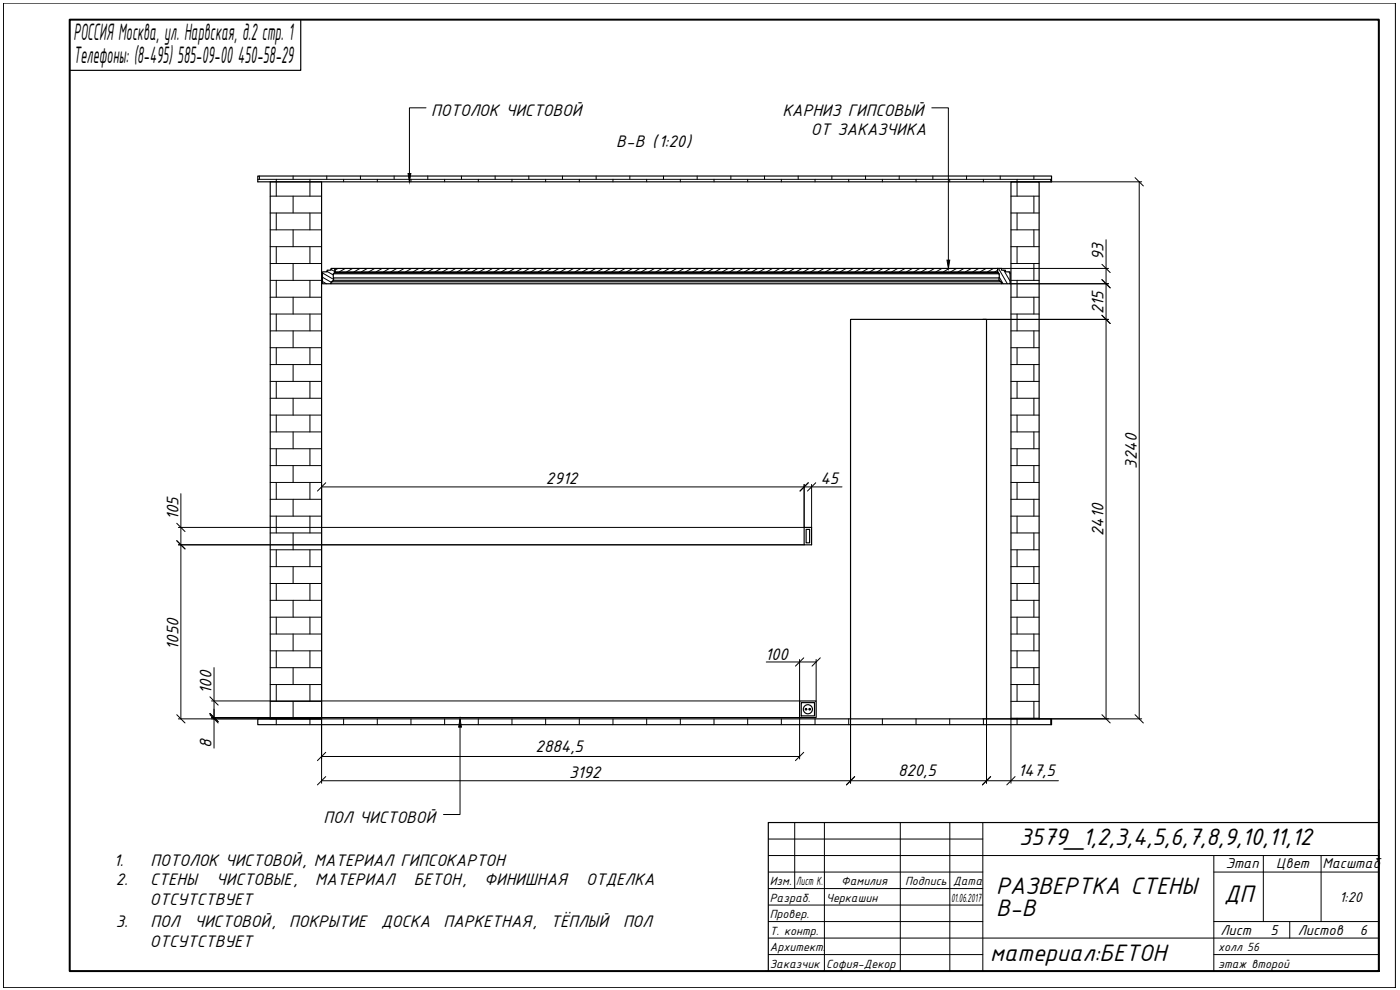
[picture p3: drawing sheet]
<svg xmlns="http://www.w3.org/2000/svg" width="420mm" height="297mm" viewBox="0 0 420 297" stroke-linecap="round" stroke-linejoin="round" font-family="sans-serif">
<g fill="none" stroke="#000" stroke-width=".35">
<path d="M77.4 52.8h238.2v1.8h-238.2zM81.1 54.6h15.4v161.1h-15.4zM303.4 54.6h8.5v161.1h-8.5zM99.3 85.1h201.3M99.6 84.6h200.7M100.1 83.4h199.7M100.1 84.1h199.7M100.2 82.1h-.2l.1 2-.4 .4M100.2 82.1h199.5M100.4 81.7v.2M100.4 81.9h199.1M100.4 81.7h199.1"/>
<path d="M100.4 81.9l-.2 .2M100.5 81.6v-1.1h-1.2v.6h-1.1v.5h-1.4v3.5h2.5v-.5h.3M100.5 80.5h198.9v1.1h-198.9zM100.5 81.6l-.1 .1M299.5 81.7v.2M299.5 81.7l-.1-1.2h1.2v.6h1.2v.5h1.3v3.5h-2.5v-.5h-.3M299.5 81.9l.2 .2M299.7 82.1h.2l-.1 2 .5 .4M241.3 158.2h2.3v5.3h-2.3zM241.9 158.8h1.1v4.1h-1.1zM77.4 215.7h238.2v1.7h-238.2zM240 210.3h4.9v5h-4.9z"/>
<path d="M240.5 210.8h3.9v4h-3.9zM255.3 215.7v-119.9h40.8v119.9"/>
<circle cx="241.9" cy="212.8" r=".23"/>
<circle cx="242.5" cy="212.8" r="1.37"/>
<circle cx="243" cy="212.8" r=".23"/>
</g>
<g fill="none" stroke="#000" stroke-width=".3">
<path d="M1 .9h417.8v295.4h-417.8zM413.8 236.7v54.7h-184M230.6 246.8h64.4v44.6M230.6 256.7h183.2M230.6 251.7h64.4M238.5 246.8v19.8M247.4 246.8v44.6M270.2 246.8v44.6M285.1 246.8v44.6M364.3 256.7v34.7M379.1 256.7v19.8M396.5 256.7v19.8"/>
<path d="M230.6 276.5h64.4M230.6 271.6h64.4M230.6 266.6h64.4M230.6 261.7h64.4M364.3 276.5h49.5M364.3 261.7h49.5M387.1 276.5v5M230.6 286.4h64.4M230.6 281.5h183.2M364.3 286.4h49.5"/>
</g>
<path d="M20.9 5.9h392.9v285.5h-392.9z" fill="none" stroke="#000" stroke-width=".6"/>
<path d="M90.3 5.9v15.2h-69.4M413.8 246.8h-183.2v44.6" fill="none" stroke="#000" stroke-width=".35"/>
<g fill="none" stroke="#000" stroke-width=".3">
<path d="M77.4 53.8h238.2M77.9 52.8v1M81.1 58.9h15.4M82.9 53.8v5.1M88 52.8v1M88 58.9v5M93 53.8v5.1M98.1 52.8v1M103.1 53.8v.8M108.2 52.8v1M113.2 53.8v.8M118.3 52.8v1"/>
<path d="M123.3 53.8v.8M128.4 52.8v1M133.4 53.8v.8M138.5 52.8v1M143.5 53.8v.8M148.6 52.8v1M153.7 53.8v.8M158.7 52.8v1M163.8 53.8v.8M168.8 52.8v1M173.9 53.8v.8M178.9 52.8v1"/>
<path d="M184 53.8v.8M189 52.8v1M194.1 53.8v.8M199.1 52.8v1M204.2 53.8v.8M209.2 52.8v1M214.3 53.8v.8M219.3 52.8v1M224.4 53.8v.8M229.4 52.8v1M234.5 53.8v.8M239.5 52.8v1"/>
<path d="M244.6 53.8v.8M249.7 52.8v1M254.7 53.8v.8M259.8 52.8v1M264.8 53.8v.8M269.9 52.8v1M274.9 53.8v.8M280 52.8v1M285 53.8v.8M290.1 52.8v1M295.1 53.8v.8M300.2 52.8v1"/>
<path d="M303.4 58.9h8.5M305.2 53.8v5.1M310.3 52.8v1M310.3 58.9v5M315.3 53.8v.8M81.1 63.9h15.4M81.1 69h15.4M81.1 74h15.4M81.1 79.1h15.4M82.9 63.9v5.1M82.9 74v5.1M88 69v5"/>
<path d="M88 79.1v5M93 63.9v5.1M93 74v5.1M303.4 63.9h8.5M303.4 69h8.5M303.4 74h8.5M303.4 79.1h8.5M305.2 63.9v5.1M305.2 74v5.1M310.3 69v5M310.3 79.1v5M81.1 84.1h15.4"/>
<path d="M81.1 89.2h15.4M81.1 94.2h15.4M81.1 99.3h15.4M82.9 84.1v5.1M82.9 94.2v5.1M88 89.2v5M88 99.3v5M93 84.1v5.1M93 94.2v5.1M96.8 81.9l3.3 1.9M96.8 83.2l2.5 1.5M96.8 84.5l1.2 .6"/>
<path d="M98.2 81.4l1.8 1.1M99.3 80.8l1.2 .7M101.4 80.5l-.9 .5M103.6 80.5l-1.8 1.1M105.8 80.5l-1.8 1.1M108 80.5l-1.8 1.1M110.3 80.5l-1.9 1.1M112.5 80.5l-1.8 1.1M114.7 80.5l-1.8 1.1M116.9 80.5l-1.8 1.1M119.1 80.5l-1.8 1.1M121.3 80.5l-1.8 1.1"/>
<path d="M123.5 80.5l-1.8 1.1M125.7 80.5l-1.8 1.1M127.9 80.5l-1.8 1.1M130.2 80.5l-1.9 1.1M132.4 80.5l-1.9 1.1M134.6 80.5l-1.8 1.1M136.8 80.5l-1.8 1.1M139 80.5l-1.8 1.1M141.2 80.5l-1.8 1.1M143.4 80.5l-1.8 1.1M145.6 80.5l-1.8 1.1M147.8 80.5l-1.8 1.1"/>
<path d="M150 80.5l-1.8 1.1M152.3 80.5l-1.9 1.1M154.5 80.5l-1.8 1.1M156.7 80.5l-1.8 1.1M158.9 80.5l-1.8 1.1M161.1 80.5l-1.8 1.1M163.3 80.5l-1.8 1.1M165.5 80.5l-1.8 1.1M167.7 80.5l-1.8 1.1M169.9 80.5l-1.8 1.1M172.2 80.5l-1.9 1.1M174.4 80.5l-1.9 1.1"/>
<path d="M176.6 80.5l-1.8 1.1M178.8 80.5l-1.8 1.1M181 80.5l-1.8 1.1M183.2 80.5l-1.8 1.1M185.4 80.5l-1.8 1.1M187.6 80.5l-1.8 1.1M189.8 80.5l-1.8 1.1M192 80.5l-1.8 1.1M194.3 80.5l-1.9 1.1M196.5 80.5l-1.8 1.1M198.7 80.5l-1.8 1.1M200.9 80.5l-1.8 1.1"/>
<path d="M203.1 80.5l-1.8 1.1M205.3 80.5l-1.8 1.1M207.5 80.5l-1.8 1.1M209.7 80.5l-1.8 1.1M211.9 80.5l-1.8 1.1M214.2 80.5l-1.9 1.1M216.4 80.5l-1.9 1.1M218.6 80.5l-1.8 1.1M220.8 80.5l-1.8 1.1M223 80.5l-1.8 1.1M225.2 80.5l-1.8 1.1M227.4 80.5l-1.8 1.1"/>
<path d="M229.6 80.5l-1.8 1.1M231.8 80.5l-1.8 1.1M234 80.5l-1.8 1.1M236.3 80.5l-1.9 1.1M238.5 80.5l-1.8 1.1M240.7 80.5l-1.8 1.1M242.9 80.5l-1.8 1.1M245.1 80.5l-1.8 1.1M247.3 80.5l-1.8 1.1M249.5 80.5l-1.8 1.1M251.7 80.5l-1.8 1.1M253.9 80.5l-1.8 1.1"/>
<path d="M256.2 80.5l-1.9 1.1M258.4 80.5l-1.8 1.1M260.6 80.5l-1.8 1.1M262.8 80.5l-1.8 1.1M265 80.5l-1.8 1.1M267.2 80.5l-1.8 1.1M269.4 80.5l-1.8 1.1M271.6 80.5l-1.8 1.1M273.8 80.5l-1.8 1.1M276 80.5l-1.8 1.1M278.3 80.5l-1.9 1.1M280.5 80.5l-1.8 1.1"/>
<path d="M282.7 80.5l-1.8 1.1M284.9 80.5l-1.8 1.1M287.1 80.5l-1.8 1.1M289.3 80.5l-1.8 1.1M291.5 80.5l-1.8 1.1M293.7 80.5l-1.8 1.1M295.9 80.5l-1.8 1.1M298.2 80.5l-1.9 1.1M299.4 81.1l-.8 .5M299.7 80.5l2.6 4.6M299.9 83.1l1.1 2M301.2 81.1l1.9 3.3"/>
<path d="M302.8 81.6l.3 .6M303.4 84.1h8.5M303.4 89.2h8.5M303.4 94.2h8.5M303.4 99.3h8.5M305.2 84.1v5.1M305.2 94.2v5.1M310.3 89.2v5M310.3 99.3v5M81.1 104.3h15.4M81.1 109.4h15.4M81.1 114.4h15.4"/>
<path d="M81.1 119.5h15.4M82.9 104.3v5.1M82.9 114.4v5.1M88 109.4v5M88 119.5v5M93 104.3v5.1M93 114.4v5.1M303.4 104.3h8.5M303.4 109.4h8.5M303.4 114.4h8.5M303.4 119.5h8.5M305.2 104.3v5.1"/>
<path d="M305.2 114.4v5.1M310.3 109.4v5M310.3 119.5v5M81.1 124.5h15.4M81.1 129.6h15.4M81.1 134.6h15.4M81.1 139.7h15.4M82.9 124.5v5.1M82.9 134.6v5.1M88 129.6v5M88 139.7v5.1M93 124.5v5.1"/>
<path d="M93 134.6v5.1M303.4 124.5h8.5M303.4 129.6h8.5M303.4 134.6h8.5M303.4 139.7h8.5M305.2 124.5v5.1M305.2 134.6v5.1M310.3 129.6v5M310.3 139.7v5.1M81.1 144.8h15.4M81.1 149.8h15.4M81.1 154.9h15.4"/>
<path d="M81.1 159.9h15.4M82.9 144.8v5M82.9 154.9v5M88 149.8v5.1M88 159.9v5.1M93 144.8v5M93 154.9v5M303.4 144.8h8.5M303.4 149.8h8.5M303.4 154.9h8.5M303.4 159.9h8.5M305.2 144.8v5"/>
<path d="M305.2 154.9v5M310.3 149.8v5.1M310.3 159.9v5.1M81.1 165h15.4M81.1 170h15.4M81.1 175.1h15.4M82.9 165v5M82.9 175.1v5M88 170v5.1M93 165v5M93 175.1v5M303.4 165h8.5"/>
<path d="M303.4 170h8.5M303.4 175.1h8.5M305.2 165v5M305.2 175.1v5M310.3 170v5.1M81.1 180.1h15.4M81.1 185.2h15.4M81.1 190.2h15.4M81.1 195.3h15.4M82.9 185.2v5M82.9 195.3v5M88 180.1v5.1"/>
<path d="M88 190.2v5.1M93 185.2v5M93 195.3v5M303.4 180.1h8.5M303.4 185.2h8.5M303.4 190.2h8.5M303.4 195.3h8.5M305.2 185.2v5M305.2 195.3v5M310.3 180.1v5.1M310.3 190.2v5.1M81.1 200.3h15.4"/>
<path d="M81.1 205.4h15.4M81.1 210.4h15.4M81.1 215.5h15.4M82.9 205.4v5M82.9 215.5v1.9M88 200.3v5.1M88 210.4v5.1M93 205.4v5M93 215.5v1.9M103.1 215.7v1.7M113.2 215.7v1.7M123.3 215.7v1.7"/>
<path d="M133.4 215.7v1.7M143.5 215.7v1.7M153.7 215.7v1.7M163.8 215.7v1.7M173.9 215.7v1.7M184 215.7v1.7M194.1 215.7v1.7M204.2 215.7v1.7M214.3 215.7v1.7M224.4 215.7v1.7M234.5 215.7v1.7M244.6 215.7v1.7"/>
<path d="M254.7 215.7v1.7M264.8 215.7v1.7M274.9 215.7v1.7M285 215.7v1.7M295.1 215.7v1.7M303.4 200.3h8.5M303.4 205.4h8.5M303.4 210.4h8.5M303.4 215.5h8.5M305.2 205.4v5M305.2 215.5v1.9M310.3 200.3v5.1"/>
<path d="M310.3 210.4v5.1M315.3 215.7v1.7"/>
</g>
<path d="M122.5 52.1h.8l-.4 2.5zM284.2 78.1h.8l-.4 2.4zM138.1 215.7l.4 2.5h-.9z" fill="#000" stroke="#000" stroke-width=".3"/>
<g fill="none" stroke="#000" stroke-width=".3">
<path d="M127.8 32.4h-4.9v19.7M279.6 32.4h5v45.7M303.4 54.6h39.2M341.9 54.6v161.1M331.9 71.9v143.8M294.9 95.8h37.8M299.4 80.5h33.3M303.1 85.1h29.6M54.3 148.1v67.6M96.5 146.1h156.2M96.5 145.3v89.7M241.3 145.3v12.9h-187.8"/>
<path d="M243.6 145.3v12.9M53.5 163.5h187.8M230 198.6h14.9M240 197.9v12.4h-176.5M244.9 197.9v12.4M53.5 215.7h43M63.5 215.3h176.5v12.4M64.2 212.8v11.7M64.2 200.3v15M138.1 218.2v26.2h-5M255.3 215.7v19.3M294.9 215.7h47.7"/>
<path d="M296.1 215.7v19.3M303.4 215.7v19.3M96.5 234.3h221.1M96.5 227h143.5"/>
</g>
<g fill="none" stroke="#000" stroke-width=".3">
<path d="M340.6 53.3l2.5 2.5M330.7 79.3l2.5 2.5M330.7 94.6l2.5 2.5M330.7 83.9l2.5 2.5M53 157l2.5 2.5M97.8 144.8l-2.5 2.5M242.6 144.8l-2.5 2.5M244.8 144.8l-2.5 2.5M53 162.2l2.5 2.5M241.2 197.4l-2.5 2.5M246.2 197.4l-2.5 2.5M53 214.4l2.5 2.5"/>
<path d="M63 214l2.5 2.5M63 214.4l2.5 2.5M63 209.1l2.5 2.5M330.7 214.4l2.5 2.5M340.6 214.4l2.5 2.5M97.8 233l-2.5 2.5M97.8 225.7l-2.5 2.5M241.2 225.7l-2.5 2.5M256.5 233l-2.5 2.5M297.3 233l-2.5 2.5M304.6 233l-2.4 2.5"/>
</g>
<g font-size="7.7">
<text x="22.1" y="12.1">РОССИЯ Москва, ул. Нарвская, д.2 стр. 1</text>
<text x="22.1" y="18.9">Телефоны: (8-495) 585-09-00 450-58-29</text>
<text x="305.9" y="253.6">3579_1,2,3,4,5,6,7,8,9,10,11,12</text>
<text x="299" y="268.3">РАЗВЕРТКА СТЕНЫ</text>
<text x="299" y="274.9">В-В</text>
<text x="367.3" y="270.5">ДП</text>
<text x="297.2" y="288.3">материал:БЕТОН</text>
</g>
<g font-size="5.4">
<text x="129.4" y="34.8">ПОТОЛОК ЧИСТОВОЙ</text>
<text x="234.8" y="34.8">КАРНИЗ ГИПСОВЫЙ</text>
<text x="243.4" y="40.6">ОТ ЗАКАЗЧИКА</text>
<text x="184.9" y="44.1">В-В (1:20)</text>
<text x="331.2" y="78.1" transform="rotate(-90 331.2 78.1)">93</text>
<text x="331.2" y="94.3" transform="rotate(-90 331.2 94.3)">215</text>
<text x="341.1" y="140.7" transform="rotate(-90 341.1 140.7)">3240</text>
<text x="163.8" y="145.3">2912</text>
<text x="246.2" y="145.3">45</text>
<text x="53.5" y="156.1" transform="rotate(-90 53.5 156.1)">105</text>
<text x="331.2" y="161" transform="rotate(-90 331.2 161)">2410</text>
<text x="53.5" y="194.9" transform="rotate(-90 53.5 194.9)">1050</text>
<text x="229.6" y="197.9">100</text>
<text x="63.5" y="208.1" transform="rotate(-90 63.5 208.1)">100</text>
<text x="63.5" y="224.3" transform="rotate(-90 63.5 224.3)">8</text>
<text x="160.7" y="225.5">2884,5</text>
<text x="170.8" y="233.5">3192</text>
<text x="269.5" y="232.8">820,5</text>
<text x="305.6" y="232.8">147,5</text>
<text x="97.1" y="246.8">ПОЛ ЧИСТОВОЙ</text>
<text x="34.1" y="259.8">1.</text>
<text x="45.2" y="259.8">ПОТОЛОК ЧИСТОВОЙ, МАТЕРИАЛ ГИПСОКАРТОН</text>
<text x="34.8" y="265.6">2.</text>
<text x="45" y="265.6">СТЕНЫ</text>
<text x="64.9" y="265.6">ЧИСТОВЫЕ,</text>
<text x="94.6" y="265.6">МАТЕРИАЛ</text>
<text x="124.2" y="265.6">БЕТОН,</text>
<text x="145.3" y="265.6">ФИНИШНАЯ</text>
<text x="175.9" y="265.6">ОТДЕЛКА</text>
<text x="45" y="271.4">ОТСУТСТВУЕТ</text>
<text x="34.8" y="278.3">3.</text>
<text x="45.2" y="278.3">ПОЛ</text>
<text x="58.4" y="278.3">ЧИСТОВОЙ,</text>
<text x="86.8" y="278.3">ПОКРЫТИЕ</text>
<text x="114.4" y="278.3">ДОСКА</text>
<text x="133.1" y="278.3">ПАРКЕТНАЯ,</text>
<text x="165.2" y="278.3">ТЁПЛЫЙ</text>
<text x="187" y="278.3">ПОЛ</text>
<text x="45" y="284.1">ОТСУТСТВУЕТ</text>
</g>
<g font-size="4.6">
<text x="367.9" y="260.4">Этап</text>
<text x="383" y="260.4">Цвет</text>
<text x="396.9" y="260.4">Масштаб</text>
<text x="402" y="270.5">1:20</text>
<text x="366.3" y="280.5">Лист</text>
<text x="381.3" y="280.5">5</text>
<text x="389.5" y="280.5">Листов</text>
<text x="408.1" y="280.5">6</text>
</g>
<g font-size="3.8">
<text x="231" y="265.6">Изм.</text>
<text x="239" y="265.6">Лист К.</text>
<text x="252.4" y="265.6">Фамилия</text>
<text x="271.6" y="265.6">Подпись</text>
<text x="286" y="265.6">Дата</text>
<text x="231" y="270.6">Разраб.</text>
<text x="231" y="275.5">Провер.</text>
<text x="247.9" y="270.6">Черкашин</text>
<text x="285.4" y="270.6">01.06.2017</text>
<text x="231" y="280.5">Т. контр.</text>
<text x="231" y="285.4">Архитект.</text>
<text x="365.6" y="285.4">холл 56</text>
<text x="231" y="290.4">Заказчик</text>
<text x="247.9" y="290.4">София-Декор</text>
<text x="365.6" y="290.4">этаж второй</text>
</g>
</svg>
